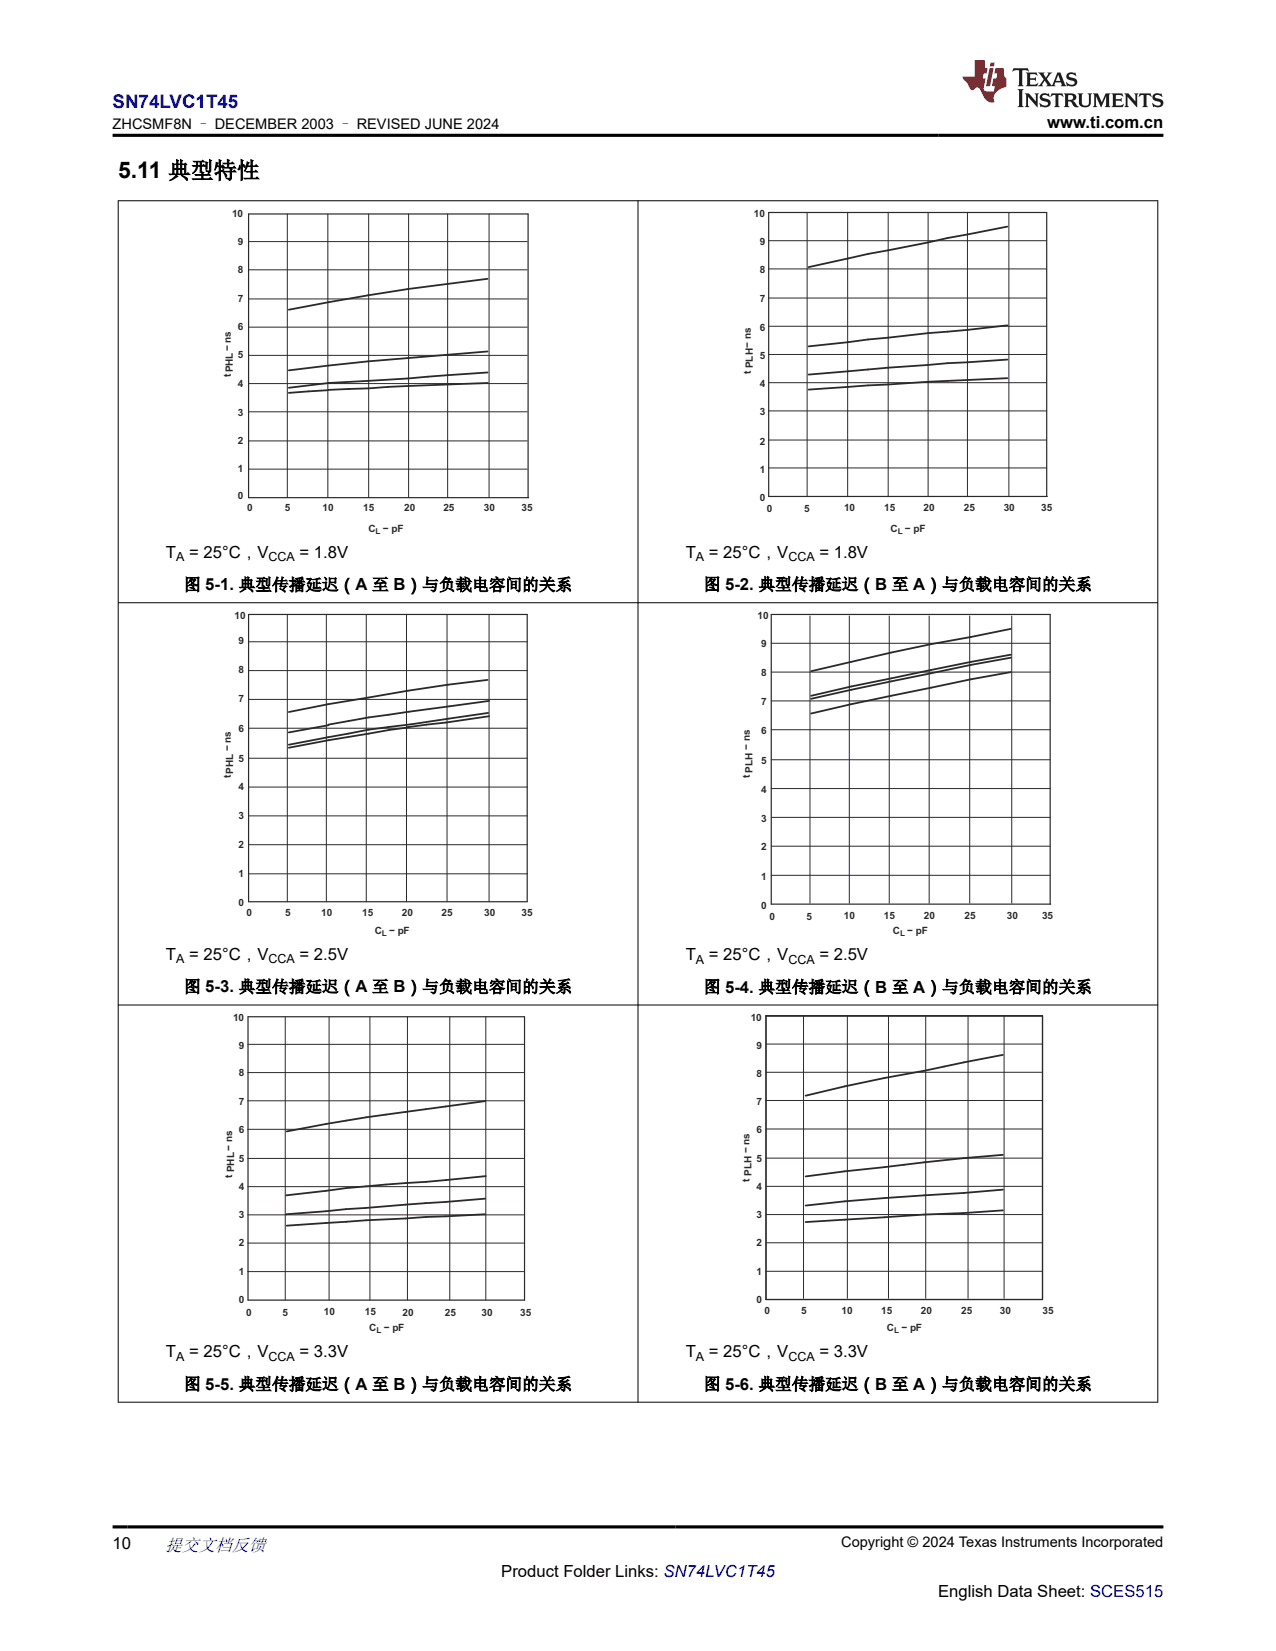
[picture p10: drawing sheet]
<svg xmlns="http://www.w3.org/2000/svg" width="216mm" height="279mm" viewBox="0 0 216 279" stroke-linecap="round" stroke-linejoin="round" font-family="sans-serif">
<g fill="none" stroke="#2b292a" stroke-width=".3">
<path d="M170.4 38.3l-10.1 2-3.3 .7a343.7 343.7 0 0 0-20.2 4.2M82.5 47.2a382.7 382.7 0 0 0-33.6 5.2M82.5 59.5a555.2 555.2 0 0 0-33.6 3.2M170.4 55.1l-23.5 2.3-10.1 1.2M55.5 66l-6.6 .5M82.5 63l-6.8 .5a382.1 382.1 0 0 1-20.1 1.3l-6.7 .8M82.5 64.8l-26.9 1.2M170.4 60.9l-10.1 .6-23.5 1.9M170.4 64l-13.4 .6-20.2 1.3M82.5 115.1a406.1 406.1 0 0 0-33.6 5.4M82.8 118.6a531.2 531.2 0 0 0-27.2 4M171 106.4l-20.2 4-13.5 3.2"/>
<path d="M171 110.8l-13.5 2.6-13.5 2.8-6.7 1.6M171 111.3l-6.7 1.2-20.3 4.2-6.7 1.6M171 113.7l-6.7 1.3-13.5 2.8-13.5 2.9M55.6 122.7l-6.7 1.3M69.2 123.1l-3.4 .4-10.2 1.8-6.7 1.2M82.6 120.6l-13.1 2a121.6 121.6 0 0 0-14 2.2l-6.6 1.2M82.8 121.2l-7.3 1.1-6.7 .8M169.7 178.5l-13.3 2.7-6.7 1.2-6.8 1.5-6.6 1.5M82.1 186.3l-20.1 2.8-13.5 2.4M82.2 199l-10.1 1a290.5 290.5 0 0 0-23.7 2.3M169.7 195.4a914.2 914.2 0 0 0-33.4 3.7M82.1 202.8l-33.7 2.7"/>
<path d="M82.1 205.5l-20.1 1-13.5 .9M169.7 201.3l-6.6 .6a440.8 440.8 0 0 0-26.8 2.1M169.7 204.8l-33.4 2"/>
</g>
<path d="M89.4 84.2v-48h-47.3v48h47.4M177.1 84v-48h-47v48h47.1M42.1 104h47.1v48.6h-47.1zM177.7 153v-49h-47.2v49h47.3M42 172.1h46.8v47.9h-46.8zM129.6 171.9h46.8v48h-46.8z" fill="none" stroke="#2b292a" stroke-width=".2"/>
<g fill="none" stroke="#2b292a" stroke-width=".17">
<path d="M48.6 36.2v47.9M55.5 36.2v47.9M62.4 36.2v47.9M69.1 36.2v47.9M75.7 36.2v47.9M82.8 36.2v47.9M136.6 36.1v47.8M143.4 36.1v47.8M150.3 36.1v47.8M157 36.1v47.8M163.7 36.1v47.8M170.7 36.1v47.8"/>
<path d="M42.1 55.4h47.1M42.1 50.6h47.1M42.1 45.7h47.1M42.1 40.9h47.1M130.1 60h47M130.1 55.2h47M130.1 50.4h47M130.1 45.5h47M130.1 40.7h47M42.1 79.4h47.1M42.1 74.6h47.1M42.1 69.7h47.1"/>
<path d="M42.1 64.9h47.1M42.1 60.1h47.1M130.1 79.2h47M130.1 74.5h47M130.1 69.5h47M130.1 64.8h47M42.1 118.4h47.2M42.1 113.5h47.2M42.1 108.6h47.2M48.6 104v48.6M55.2 104v48.6M62 104v48.6"/>
<path d="M68.8 104v48.6M75.6 104v48.6M82.8 104v48.6M130.5 118.6h47.2M130.5 113.7h47.2M130.5 108.9h47.2M137 104.2v48.7M143.7 104.2v48.7M150.5 104.2v48.7M157.2 104.2v48.7M164.1 104.2v48.7M171.2 104.2v48.7"/>
<path d="M42.1 138.1h47.2M42.1 133.2h47.2M42.1 128.3h47.2M42.1 123.2h47.2M130.5 138.3h47.2M130.5 133.4h47.2M130.5 128.6h47.2M130.5 123.5h47.2M42.1 147.9h47.2M42.1 142.9h47.2M130.5 148.1h47.2M130.5 143.2h47.2"/>
<path d="M41.9 176.7h46.7M48.3 172.1v47.9M55.7 172.1v47.9M62.6 172.1v47.9M68.9 172.1v47.9M76.1 172.1v47.9M82.2 172.1v47.9M129.6 176.7h46.7M136 172v47.7M143.4 172v47.7M150.3 172v47.7M156.6 172v47.7"/>
<path d="M163.8 172v47.7M169.9 172v47.7M41.9 196h46.7M41.9 191.1h46.7M41.9 186.3h46.7M41.9 181.5h46.7M129.6 196h46.7M129.6 191.1h46.7M129.6 186.2h46.7M129.6 181.5h46.7M41.9 215.2h46.7M41.9 210.4h46.7"/>
<path d="M41.9 205.6h46.7M41.9 200.8h46.7M129.6 215.1h46.7M129.6 210.3h46.7M129.6 205.5h46.7M129.6 200.8h46.7"/>
</g>
<path d="M19.9 34h176.1M20 33.9v203.5M107.9 33.9v203.5M195.9 33.9v203.5M19.9 102h176.1M19.9 170.1h176.1M19.9 237.3h176.1" fill="none" stroke="#000" stroke-width=".17"/>
<path d="M171.5 11.6l-.2 .5a1.04 1.04 0 0 1 1.1-.2v2.3l-.2 .4h1l-.2-.4v-2.2a.65 .65 0 0 1 .9 0l.2 .1-.2-.5zM173.6 12.3l.2 .4v1.5l-.2 .4h1.9l.1-.6a1.17 1.17 0 0 1-1.3 .3v-.8h.6l.4 .2v-.7l-.4 .2h-.6v-.5l.2-.2a1 1 0 0 1 1 .3l-.1-.5zM175.7 12.3l.9 1.1-1 1.2h.9l-.2-.2 .5-.8 .4 .8-.2 .2h1.6l-.2-.2 .2-.5h.9l.1 .5-.1 .2h.9l-.2-.3-.8-2h-.5l-.9 2.2-.9-1.1 .9-1.1h-.8l.2 .2-.4 .6-.4-.6 .2-.2zM179 12.7l.4 1h-.7zM180.7 12.4a.65 .65 0 0 0-.2 .7 .65 .65 0 0 0 .6 .5l.6 .1 .1 .3a.79 .79 0 0 1-.7 .4 .79 .79 0 0 1-.7-.5l.1 .7 .2-.1a.93 .93 0 0 0 1.1 .1 .93 .93 0 0 0 .4-1 1.46 1.46 0 0 0-1.2-.6l-.1-.3a1.09 1.09 0 0 1 1.2 .2l-.2-.6-.1 .1-.5-.2zM172.2 15.1l.2 .4v2.2l-.2 .4h1l-.2-.4v-2.2l.2-.4zM173.4 15.8l.2 .4v1.5l-.2 .4h.8l-.3-.4 .1-1.3 1.6 1.8v-2l.2-.4h-.7l.1 .2 .1 1.1-1.2-1.3zM176.2 15.9a.65 .65 0 0 0-.2 .8 .65 .65 0 0 0 .6 .4l.6 .2 .1 .2a.79 .79 0 0 1-.7 .4 .79 .79 0 0 1-.7-.5l.1 .7 .2-.1a.93 .93 0 0 0 1.1 .1 .93 .93 0 0 0 .4-.9 1.46 1.46 0 0 0-1.2-.6l-.1-.4a1.09 1.09 0 0 1 1.2 .2l-.1-.6-.2 .1-.5-.1zM177.9 15.8l-.1 .6a.63 .63 0 0 1 .8-.3v1.6l-.3 .4h1l-.2-.4v-1.6a.81 .81 0 0 1 .9 .3l-.2-.6zM180 15.8l.2 .4v1.5l-.2 .4h1l-.2-.2-.1-.7h.3a.87 .87 0 0 1 .6 .7 .64 .64 0 0 0 .9 .1l-.2-.1-.5-.6-.3-.2a.61 .61 0 0 0 .6-.6 .61 .61 0 0 0-.5-.7zM180.8 16.1h.1a.47 .47 0 0 1 .5 .1 .47 .47 0 0 1 .1 .5l-.1 .1-.7 .1zM182.3 15.8l.2 .2a2.27 2.27 0 0 0 .4 2 1.04 1.04 0 0 0 1.7-.7v-1.3l.2-.2h-.8l.2 .4v1.1a.6 .6 0 0 1-.6 .6 .6 .6 0 0 1-.6-.6v-1.1l.3-.4zM184.9 15.8l.2 .4v1.5l-.2 .4h.8l-.3-.4v-1.4l.9 1.9 .9-1.9v1.4l-.3 .4h1l-.2-.4v-1.5l.2-.4h-.8l-.7 1.5-.6-1.5zM188.1 15.8l.2 .4v1.5l-.2 .4h1.9l.1-.6a1.17 1.17 0 0 1-1.3 .3v-.8h.6l.4 .2v-.6l-.4 .2h-.6v-.6l.2-.1a1.01 1.01 0 0 1 1 .3l-.1-.6zM190.2 15.8l.3 .4v1.5l-.3 .4h.8l-.2-.4v-1.3l1.6 1.8v-2l.2-.4h-.7l.2 .2v1.1l-1.2-1.3zM192.8 15.8l-.1 .6a.63 .63 0 0 1 .8-.3v1.6l-.3 .4h1l-.2-.4v-1.6a.81 .81 0 0 1 .9 .3l-.2-.6zM195.2 15.9a.65 .65 0 0 0-.2 .8 .65 .65 0 0 0 .6 .4l.6 .2 .2 .2a.79 .79 0 0 1-.7 .4 .79 .79 0 0 1-.7-.5l.1 .7 .2-.1a.93 .93 0 0 0 1 .1 .93 .93 0 0 0 .5-.9 1.46 1.46 0 0 0-1.3-.6v-.4a1.09 1.09 0 0 1 1.2 .2l-.2-.6-.2 .1-.5-.1z" fill="#231f20"/>
<path d="M164.9 10.2v2.8h-2a1.67 1.67 0 0 0 .7 1l.2 .3a1.21 1.21 0 0 0 .7 1l.3-.1a.59 .59 0 0 1 .5-.4 .59 .59 0 0 1 .5 .4l.4 .7a1.73 1.73 0 0 0 2 1.4 1.76 1.76 0 0 1 1.1-2.3l1-.3-.1-1.5a1.59 1.59 0 0 1-.3-1.7h-1.5l-.2 .9h.6l-.2 .9h-.5l-.2 1v.2l.4 .1-.1 .9h-.7a.73 .73 0 0 1-1-.7l.3-1.5h-.5l.1-.9h.5l.2-.9h-.5v-1.3zM167.4 11.5l-.6 3.1h.7l.6-3.1zM167.6 10.6l-.1 .6h.7l.1-.6z" fill="#ed1c24"/>
<path d="M19 22.9h177.8M19 258.4h177.8" fill="none" stroke="#000" stroke-width=".53"/>
<text font-size="3.9" x="20" y="30.2">5.11 典型特性</text>
<text font-size="3.2" fill="#00f" x="19" y="18.3">SN74LVC1T45</text>
<text font-size="3" fill="#00f" x="27.9" y="262.4">提交文档反馈</text>
<g font-size="2.8">
<text x="177.2" y="21.7">www.ti.com.cn</text>
<text x="28.1" y="94.4">T</text>
<text x="32" y="94.4">= 25°C，V</text>
<text x="50.7" y="94.4">= 1.8V</text>
<text x="116" y="94.4">T</text>
<text x="119.9" y="94.4">= 25°C，V</text>
<text x="138.6" y="94.4">= 1.8V</text>
<text x="31.1" y="99.9">图 5-1. 典型传播延迟（A 至 B）与负载电容间的关系</text>
<text x="119.1" y="99.9">图 5-2. 典型传播延迟（B 至 A）与负载电容间的关系</text>
<text x="28.1" y="162.4">T</text>
<text x="31.1" y="167.9">图 5-3. 典型传播延迟（A 至 B）与负载电容间的关系</text>
<text x="32" y="162.4">= 25°C，V</text>
<text x="50.7" y="162.4">= 2.5V</text>
<text x="116" y="162.5">T</text>
<text x="119.1" y="168">图 5-4. 典型传播延迟（B 至 A）与负载电容间的关系</text>
<text x="119.9" y="162.5">= 25°C，V</text>
<text x="138.6" y="162.5">= 2.5V</text>
<text x="28.1" y="229.7">T</text>
<text x="32" y="229.7">= 25°C，V</text>
<text x="50.7" y="229.7">= 3.3V</text>
<text x="116" y="229.7">T</text>
<text x="119.9" y="229.7">= 25°C，V</text>
<text x="138.6" y="229.7">= 3.3V</text>
<text x="31.1" y="235.2">图 5-5. 典型传播延迟（A 至 B）与负载电容间的关系</text>
<text x="119.1" y="235.2">图 5-6. 典型传播延迟（B 至 A）与负载电容间的关系</text>
<text x="19" y="262.1">10</text>
<text x="84.8" y="266.9">Product Folder Links: SN74LVC1T45</text>
<text x="158.7" y="270.3">English Data Sheet: SCES515</text>
</g>
<g font-size="2.5">
<text x="19" y="21.8">ZHCSMF8N – DECEMBER 2003 – REVISED JUNE 2024</text>
<text x="142.3" y="261.8">Copyright © 2024 Texas Instruments Incorporated</text>
</g>
<g font-size="2.1">
<text x="29.8" y="95">A</text>
<text x="45.4" y="95">CCA</text>
<text x="117.8" y="94.9">A</text>
<text x="133.4" y="94.9">CCA</text>
<text x="29.8" y="163">A</text>
<text x="45.4" y="163">CCA</text>
<text x="117.8" y="163.1">A</text>
<text x="133.4" y="163.1">CCA</text>
<text x="29.8" y="230.3">A</text>
<text x="45.4" y="230.3">CCA</text>
<text x="117.8" y="230.3">A</text>
<text x="133.4" y="230.3">CCA</text>
</g>
<g font-size="1.7" fill="#2b292a">
<text x="39.3" y="36.7">10</text>
<text x="40.2" y="41.4">9</text>
<text x="127.6" y="36.7">10</text>
<text x="128.5" y="41.5">9</text>
<text x="40.2" y="46.2">8</text>
<text x="128.5" y="46.3">8</text>
<text x="40.2" y="51.1">7</text>
<text x="128.5" y="51.1">7</text>
<text x="40.2" y="55.9">6</text>
<text x="128.5" y="56">6</text>
<text x="39.1" y="63.8" transform="rotate(-90 39.1 63.8)">tPHL− ns</text>
<text x="40.2" y="65.5">4</text>
<text x="40.2" y="60.6">5</text>
<text x="127" y="63.2" transform="rotate(-90 127 63.2)">t PLH− ns</text>
<text x="128.5" y="65.5">4</text>
<text x="128.5" y="60.8">5</text>
<text x="40.2" y="70.5">3</text>
<text x="128.5" y="70.3">3</text>
<text x="40.2" y="75.2">2</text>
<text x="128.5" y="75.2">2</text>
<text x="40.2" y="80">1</text>
<text x="128.5" y="80">1</text>
<text x="40.2" y="84.5">0</text>
<text x="41.8" y="86.5">0</text>
<text x="48.2" y="86.5">5</text>
<text x="54.6" y="86.5">10</text>
<text x="61.5" y="86.5">15</text>
<text x="68.4" y="86.5">20</text>
<text x="75" y="86.5">25</text>
<text x="81.9" y="86.5">30</text>
<text x="88.2" y="86.5">35</text>
<text x="128.5" y="84.8">0</text>
<text x="129.8" y="86.6">0</text>
<text x="136.1" y="86.6">5</text>
<text x="142.8" y="86.6">10</text>
<text x="149.6" y="86.6">15</text>
<text x="150.7" y="90">C</text>
<text x="153.1" y="90">− pF</text>
<text x="156.3" y="86.6">20</text>
<text x="163.1" y="86.6">25</text>
<text x="169.8" y="86.6">30</text>
<text x="176.2" y="86.6">35</text>
<text x="62.3" y="90">C</text>
<text x="64.8" y="90">− pF</text>
<text x="39.7" y="104.7">10</text>
<text x="128.2" y="104.7">10</text>
<text x="40.3" y="113.9">8</text>
<text x="40.3" y="109.1">9</text>
<text x="128.8" y="109.6">9</text>
<text x="40.3" y="118.9">7</text>
<text x="128.8" y="119.3">7</text>
<text x="128.8" y="114.5">8</text>
<text x="40.3" y="123.8">6</text>
<text x="128.8" y="124.2">6</text>
<text x="39.1" y="131.7" transform="rotate(-90 39.1 131.7)">tPHL − ns</text>
<text x="40.3" y="128.9">5</text>
<text x="126.9" y="131.7" transform="rotate(-90 126.9 131.7)">t</text>
<text x="126.9" y="126.9" transform="rotate(-90 126.9 126.9)">− ns</text>
<text x="127.3" y="130.8" transform="rotate(-90 127.3 130.8)">PLH</text>
<text x="128.8" y="129.3">5</text>
<text x="40.3" y="133.7">4</text>
<text x="128.8" y="134.2">4</text>
<text x="40.3" y="143.5">2</text>
<text x="40.3" y="138.6">3</text>
<text x="128.8" y="143.9">2</text>
<text x="128.8" y="139">3</text>
<text x="40.3" y="148.4">1</text>
<text x="128.8" y="148.8">1</text>
<text x="40.3" y="153.3">0</text>
<text x="41.7" y="155.1">0</text>
<text x="48.3" y="155.1">5</text>
<text x="54.4" y="155.1">10</text>
<text x="61.3" y="155.1">15</text>
<text x="68" y="155.1">20</text>
<text x="74.7" y="155.1">25</text>
<text x="81.9" y="155.1">30</text>
<text x="88.2" y="155.1">35</text>
<text x="128.8" y="153.8">0</text>
<text x="130.2" y="155.6">0</text>
<text x="136.5" y="155.6">5</text>
<text x="142.8" y="155.5">10</text>
<text x="149.5" y="155.5">15</text>
<text x="156.3" y="155.5">20</text>
<text x="163.2" y="155.5">25</text>
<text x="170.4" y="155.5">30</text>
<text x="176.3" y="155.5">35</text>
<text x="63.4" y="158">C</text>
<text x="65.8" y="158">− pF</text>
<text x="151.1" y="158.1">C</text>
<text x="153.5" y="158.1">− pF</text>
<text x="39.4" y="172.8">10</text>
<text x="127" y="172.8">10</text>
<text x="40.4" y="177.4">9</text>
<text x="128" y="177.5">9</text>
<text x="40.4" y="182.2">8</text>
<text x="128" y="182.2">8</text>
<text x="40.4" y="191.7">6</text>
<text x="40.4" y="186.9">7</text>
<text x="128" y="191.7">6</text>
<text x="128" y="186.9">7</text>
<text x="40.4" y="196.6">5</text>
<text x="128" y="196.6">5</text>
<text x="39.3" y="199.4" transform="rotate(-90 39.3 199.4)">t PHL− ns</text>
<text x="40.4" y="201.4">4</text>
<text x="126.8" y="200" transform="rotate(-90 126.8 200)">t PLH − ns</text>
<text x="128" y="201.3">4</text>
<text x="40.4" y="206.2">3</text>
<text x="128" y="206.2">3</text>
<text x="40.4" y="215.7">1</text>
<text x="40.4" y="210.9">2</text>
<text x="128" y="215.7">1</text>
<text x="128" y="210.9">2</text>
<text x="40.4" y="220.4">0</text>
<text x="128" y="220.4">0</text>
<text x="41.7" y="222.7">0</text>
<text x="47.8" y="222.7">5</text>
<text x="54.8" y="222.6">10</text>
<text x="61.7" y="222.6">15</text>
<text x="62.5" y="225.3">C</text>
<text x="64.9" y="225.3">− pF</text>
<text x="68.1" y="222.7">20</text>
<text x="75.3" y="222.7">25</text>
<text x="81.5" y="222.7">30</text>
<text x="88" y="222.7">35</text>
<text x="129.4" y="222.4">0</text>
<text x="135.5" y="222.4">5</text>
<text x="142.4" y="222.3">10</text>
<text x="149.1" y="222.3">15</text>
<text x="150.1" y="225.3">C</text>
<text x="152.5" y="225.3">− pF</text>
<text x="155.8" y="222.3">20</text>
<text x="162.6" y="222.3">25</text>
<text x="169.2" y="222.3">30</text>
<text x="176.4" y="222.3">35</text>
</g>
<g font-size="1.4" fill="#2b292a">
<text x="63.5" y="90.4">L</text>
<text x="151.9" y="90.3">L</text>
<text x="64.6" y="158.4">L</text>
<text x="152.3" y="158.4">L</text>
<text x="63.7" y="225.7">L</text>
<text x="151.3" y="225.7">L</text>
</g>
</svg>
